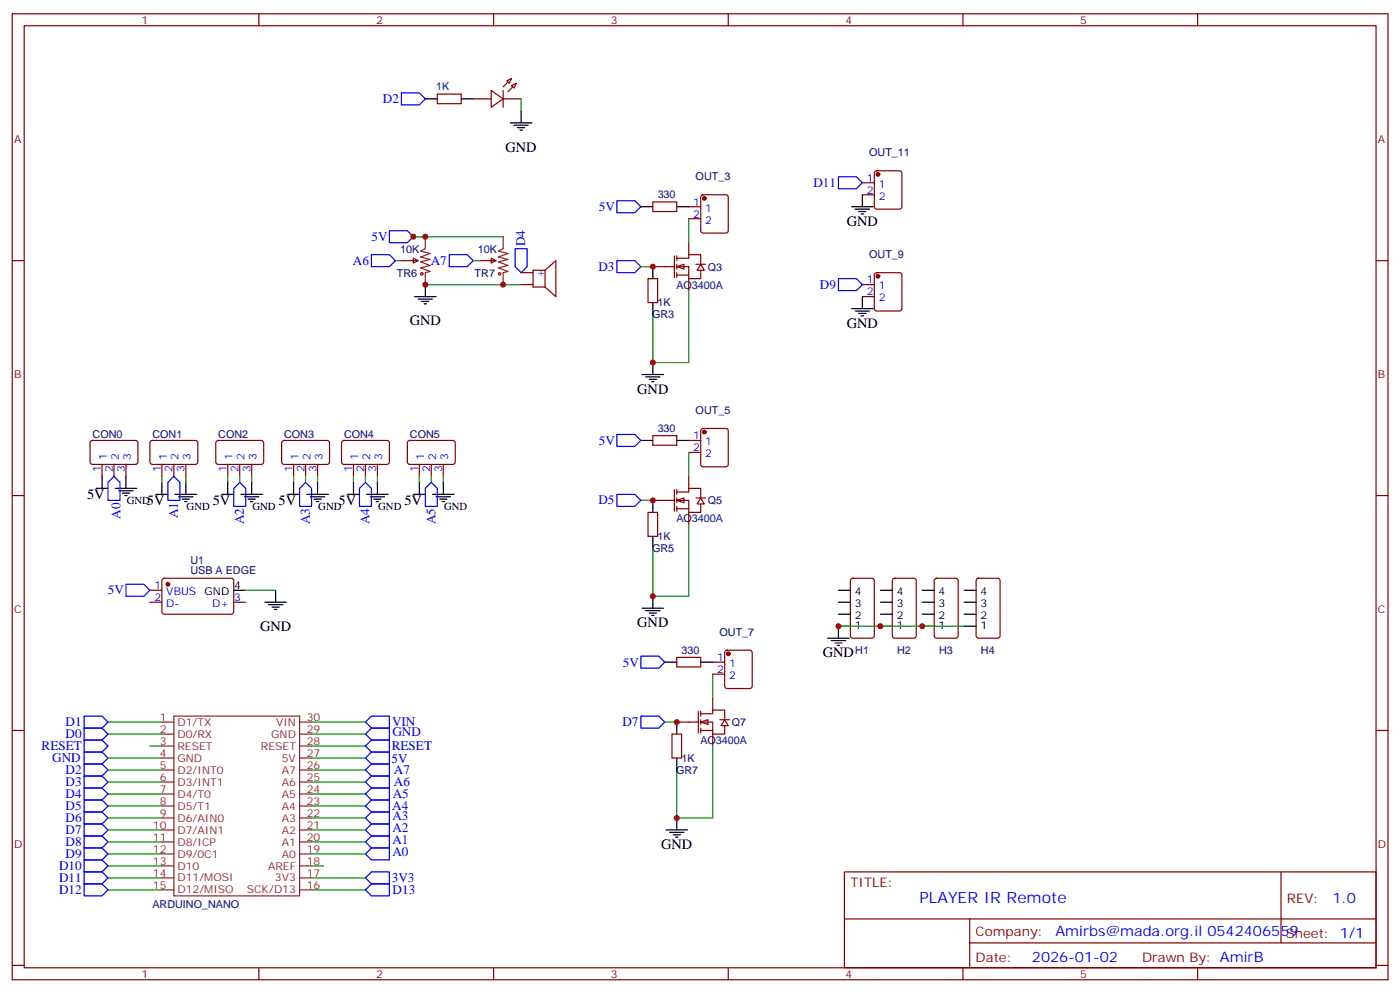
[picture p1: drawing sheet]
<svg xmlns="http://www.w3.org/2000/svg" width="412mm" height="292mm" viewBox="0 0 412 292" stroke-linecap="round" stroke-linejoin="round" font-family="sans-serif">
<g fill="none" stroke="#870000" stroke-width=".35">
<path d="M3.6 4.1h405.3v284.3h-405.3zM7.1 7.6h398.3v277.3h-398.3zM76.3 4.1v3.5M145.4 4.1v3.5M214.6 4.1v3.5M283.7 4.1v3.5M352.8 4.1v3.5M128.8 27.7h7.1v2.8h-7.1zM3.6 76.7h3.5M118.3 76.7h4.9M121.8 76l1.4 .7-1.4 .7zM141.2 76.7h4.9"/>
<path d="M144.7 76l1.4 .7-1.4 .7zM160.6 79.6h-3.5v4.9h3.5M160.6 79.6v4.9M160.6 79.6l3.2-2.9v10.6l-3.2-2.8M405.4 76.7h3.5M153.5 83.8h3.6M153.5 80.3h3.6M26.8 129.9l.4-.3 13 .1 .4 .7v5.9l-.7 .4-12.9-.1-.5-.6v-5.6zM30.1 136.7v3.5M33.6 136.7v3.5M37.1 136.7v3.5M44.4 129.9l.5-.3 12.9 .1 .5 .7-.1 5.9-.6 .4-13-.1-.4-.6v-5.6z"/>
<path d="M47.7 136.7v3.5M51.2 136.7v3.5M54.8 136.7v3.5M63.8 129.9l.5-.3 13 .1 .4 .7-.1 5.9-.6 .4-13-.1-.4-.6v-5.6zM67.1 136.7v3.5M70.6 136.7v3.5M74.2 136.7v3.5M83.2 129.9l.5-.3 13 .1 .4 .7-.1 5.9-.6 .4-13-.1-.4-.6v-5.6zM86.5 136.7v3.5M90 136.7v3.5M93.6 136.7v3.5M100.8 129.9l.5-.3 13 .1 .4 .7v5.9l-.7 .4-13-.1-.4-.6v-5.6z"/>
<path d="M104.1 136.7v3.5M107.7 136.7v3.5M111.2 136.7v3.5M120.2 129.9l.5-.3 13 .1 .4 .7v5.9l-.7 .4-13-.1-.4-.6v-5.6zM123.5 136.7v3.5M127.1 136.7v3.5M130.6 136.7v3.5M3.6 145.9h3.5M405.4 145.9h3.5M44.2 173.7h3.5M44.2 177.3h3.5M47.9 170.4l.5-.2 20 .1 .5 .6-.1 9.5-.6 .4-20.1-.1-.4-.6v-9.2z"/>
<path d="M68.9 177.3h3.5M3.6 215h3.5M405.4 215h3.5M248.8 256.6h156.6v28.3h-156.6zM377.4 256.7v20.8M248.8 270.5h156.5M285.7 277.5h119.6M285.7 270.5v14.1M3.6 284.2h3.5M76.3 284.9v3.5M145.4 284.9v3.5M214.6 284.9v3.5"/>
<path d="M283.7 284.9v3.5M352.8 284.9v3.5M405.4 284.2h3.5"/>
</g>
<circle cx="49.5" cy="172" r=".53" fill="#870000" stroke="#870000" stroke-width=".35"/>
<g fill="none" stroke="#000" stroke-width=".35">
<path d="M125.3 29.1h3.5M135.9 29.1h3.5M122.1 87.3h6.4M123.2 88h4.2M124.2 88.7h2.2M125 89.4h.7M125.3 83.8v3.5M28.3 143.8h3.5M30.1 140.2v3.6M33.9 143.8h6.4M35 144.5h4.2M36.1 145.2h2.1"/>
<path d="M36.8 145.9h.7M37.1 140.2v3.6M45.9 145.5h3.6M47.7 142v3.5M51.6 145.5h6.3M52.6 146.2h4.3M53.7 146.9h2.1M54.4 147.6h.7M54.8 142v3.5M65.3 145.5h3.6M67.1 142v3.5M71 145.5h6.3"/>
<path d="M72 146.2h4.3M73.1 146.9h2.1M73.8 147.6h.7M74.2 142v3.5M84.7 145.5h3.6M86.5 142v3.5M90.4 145.5h6.3M91.4 146.2h4.3M92.5 146.9h2.1M93.2 147.6h.7M93.6 142v3.5M102.4 145.5h3.5"/>
<path d="M104.1 142v3.5M108 145.5h6.4M109.1 146.2h4.2M110.1 146.9h2.2M110.8 147.6h.7M111.2 142v3.5M121.8 145.5h3.5M123.5 142v3.5M127.4 145.5h6.4M128.5 146.2h4.2M129.5 146.9h2.2M130.2 147.6h.8"/>
<path d="M130.6 142v3.5M68.9 173.7h3.5M78 177.3h6.4M79.1 178h4.2M80.2 178.7h2.1M80.9 179.4h.7M81.2 173.7v3.6"/>
</g>
<g fill="none" stroke="#008700" stroke-width=".35">
<path d="M116.5 76.7h1.8M121.8 69.7h26.4M125.3 83.8h28.2M47.7 140.2v1.8M54.8 140.2v1.8M67.1 140.2v1.8M70.6 140.2v1.8M74.2 140.2v1.8M86.5 140.2v1.8M90 140.2v1.8M93.6 140.2v1.8M104.1 140.2v1.8"/>
<path d="M107.7 140.2v1.8M111.2 140.2v1.8M123.5 140.2v1.8M127.1 140.2v1.8M130.6 140.2v1.8M72.4 173.7h8.8M31.8 216.1h15.9M31.8 212.5h15.9M44.2 219.6h3.5M91.8 216.1h15.9M91.8 212.5h15.9M91.8 219.6h15.9"/>
<path d="M31.8 237.2h15.9M31.8 233.7h15.9M31.8 230.2h15.9M31.8 226.7h15.9M31.8 223.1h15.9M91.8 233.7h15.9M91.8 237.2h15.9M91.8 230.2h15.9M91.8 226.7h15.9M91.8 223.1h15.9M31.8 258.4h15.9M31.8 254.9h15.9"/>
<path d="M31.8 251.4h15.9M31.8 247.8h15.9M31.8 244.3h15.9M31.8 240.8h15.9M91.8 258.4h15.9M91.8 254.9h3.5M91.8 251.4h15.9M91.8 247.8h15.9M91.8 244.3h15.9M91.8 240.8h15.9M31.8 261.9h15.9M91.8 261.9h15.9"/>
</g>
<g fill="none" stroke="#8c2424" stroke-width=".35">
<path d="M125.3 69.7v3.5l-1.4 .7 2.8 .7-2.8 1.1 2.8 .7-2.8 .7 2.8 1-2.8 .7 2.8 1.1-1.4 .4v3.5M148.2 69.7v3.5l-1.4 .7 2.8 .7-2.8 1.1 2.8 .7-2.8 .7 2.8 1-2.8 .7 2.8 1.1-1.4 .4v3.5M47.7 212.5h3.5M47.7 216.1h3.5M47.7 219.6h3.5M51.2 210.8h37.1v52.9h-37.1zM88.3 212.5h3.5M88.3 216.1h3.5M88.3 219.6h3.5M47.7 223.1h3.5M47.7 226.7h3.5M47.7 230.2h3.5"/>
<path d="M47.7 233.7h3.5M47.7 237.2h3.5M88.3 223.1h3.5M88.3 226.7h3.5M88.3 230.2h3.5M88.3 233.7h3.5M88.3 237.2h3.5M47.7 240.8h3.5M47.7 244.3h3.5M47.7 247.8h3.5M47.7 251.4h3.5M47.7 254.9h3.5"/>
<path d="M47.7 258.4h3.5M88.3 240.8h3.5M88.3 244.3h3.5M88.3 247.8h3.5M88.3 251.4h3.5M88.3 254.9h3.5M88.3 258.4h3.5M47.7 261.9h3.5M88.3 261.9h3.5"/>
</g>
<g fill="none" stroke="#00f" stroke-width=".35">
<path d="M109.4 75h5.3l1.8 1.7-1.8 1.8h-5.3zM114.7 67.9h5.3l1.8 1.8-1.8 1.7h-5.3zM132.4 75h5.3l1.7 1.7-1.7 1.8h-5.3zM151.8 73.2h3.5v5.3l-1.8 1.8-1.7-1.8zM37.1 172h5.3l1.8 1.7-1.8 1.8h-5.3zM24.8 217.8h5.3l1.7 1.8-1.7 1.8h-5.3zM24.8 214.3h5.3l1.7 1.8-1.7 1.7h-5.3zM24.8 210.8h5.3l1.7 1.7-1.7 1.8h-5.3zM107.7 216.1l1.7-1.8h5.3v3.5h-5.3zM107.7 219.6l1.7-1.8h5.3v3.6h-5.3zM107.7 212.5l1.7-1.7h5.3v3.5h-5.3zM24.8 239h5.3l1.7 1.8-1.7 1.7h-5.3z"/>
<path d="M24.8 224.9h5.3l1.7 1.8-1.7 1.7h-5.3zM24.8 228.4h5.3l1.7 1.8-1.7 1.8h-5.3zM24.8 221.4h5.3l1.7 1.7-1.7 1.8h-5.3zM24.8 232h5.3l1.7 1.7-1.7 1.8h-5.3zM24.8 235.5h5.3l1.7 1.7-1.7 1.8h-5.3zM107.7 230.2l1.7-1.8h5.3v3.6h-5.3zM107.7 237.2l1.7-1.7h5.3v3.5h-5.3zM107.7 233.7l1.7-1.7h5.3v3.5h-5.3zM107.7 223.1l1.7-1.7h5.3v3.5h-5.3zM107.7 226.7l1.7-1.8h5.3v3.5h-5.3zM24.8 246.1h5.3l1.7 1.7-1.7 1.8h-5.3zM24.8 242.5h5.3l1.7 1.8-1.7 1.8h-5.3z"/>
<path d="M24.8 249.6h5.3l1.7 1.8-1.7 1.7h-5.3zM24.8 253.1h5.3l1.7 1.8-1.7 1.7h-5.3zM24.8 256.6h5.3l1.7 1.8-1.7 1.8h-5.3zM107.7 251.4l1.7-1.8h5.3v3.5h-5.3zM107.7 247.8l1.7-1.7h5.3v3.5h-5.3zM107.7 244.3l1.7-1.8h5.3v3.6h-5.3zM107.7 240.8l1.7-1.8h5.3v3.5h-5.3zM107.7 258.4l1.7-1.8h5.3v3.6h-5.3zM24.8 260.2h5.3l1.7 1.7-1.7 1.8h-5.3zM107.7 261.9l1.7-1.7h5.3v3.5h-5.3z"/>
</g>
<g fill="none" stroke="#a10000" stroke-width=".35">
<circle cx="124.2" cy="80.6" r=".35"/>
<circle cx="147.2" cy="80.6" r=".35"/>
</g>
<g fill="#fff" stroke="#870000" stroke-width=".35">
<path d="M199.4 78.5l2.1-.7v1.4z"/>
<path d="M206.4 77.8l1.1 1.8h-2.1z"/>
</g>
<g fill="none" stroke="#870000" stroke-width=".35">
<path d="M139.4 29.1h5.3M144.7 26.6l3.5 2.5-3.5 2.5zM148.2 29.1h5.3M148.2 26.6v5M149.3 23.8l1.4-.7-.7 1.4zM150.7 25.2l1.4-.7-.7 1.4zM192.3 59.4h7.1v2.9h-7.1zM206.7 57.5l.5-.2h6.7l.5 .2 .2 .5v9.9l-.3 .5-.4 .2h-6.7l-.5-.2-.3-.5v-9.9zM192.3 78.5h6.4M198.7 75.3v6.4M199.4 76h3.5v-1h3.5v2.8M199.4 78.5h3.5v3.5h3.5v-2.4"/>
<path d="M199.4 75.3v1.4M199.4 77.8v1.4M202.9 71.4v3.6M202.9 60.9h3.5M202.9 64.4h3.5M205 77.8h2.9M190.9 82h2.8v7.1h-2.8zM199.4 81h3.5M199.4 80.3v1.4M202.9 82v3.5M192.3 128.2h7.1v2.9h-7.1zM202.9 129.6h3.5"/>
<path d="M202.9 133.2h3.5M206.7 126.3l.5-.2h6.7l.5 .2 .2 .5v9.9l-.3 .5-.4 .2h-6.7l-.5-.2-.3-.5v-9.9zM190.9 150.8h2.8v7.1h-2.8z"/>
</g>
<g fill="none" stroke="#000" stroke-width=".35">
<path d="M150.4 36.2h6.3M151.4 36.9h4.2M152.5 37.6h2.1M153.2 38.3h.7M153.5 32.6v3.6M188.8 60.9h3.5M192.3 78.5v3.5M199.4 60.9h3.5M192.3 89.1v3.5M189.2 110.2h6.3M190.2 110.9h4.3M191.3 111.7h2.1"/>
<path d="M192 112.4h.7M192.3 106.7v3.5M188.8 129.6h3.5M199.4 129.6h3.5M192.3 147.3v3.5M192.3 157.9v3.5M189.2 179h6.3M190.2 179.7h4.3M192.3 175.5v3.5M191.3 180.4h2.1M192 181.2h.7"/>
</g>
<path d="M188.8 78.5h3.5M202.9 64.4v7M202.9 85.5v21.2h-10.6v-14.1M202.9 133.2v7M188.8 147.3h3.5M202.9 154.3v21.2h-10.6v-14.1" fill="none" stroke="#008700" stroke-width=".35"/>
<g fill="#870000" stroke="#870000" stroke-width=".35">
<path d="M148.2 25.6l1.4-1.4z"/>
<path d="M149.6 27l1.5-1.4z"/>
<circle cx="207.5" cy="58.4" r=".53"/>
<circle cx="207.5" cy="127.2" r=".53"/>
</g>
<path d="M118.3 27.3h5.2l1.8 1.8-1.8 1.8h-5.2zM181.8 59.1h5.2l1.8 1.8-1.8 1.7h-5.2zM181.8 76.7h5.2l1.8 1.8-1.8 1.8h-5.2zM181.8 127.9h5.2l1.8 1.7-1.8 1.8h-5.2zM33.6 140.2l1.7 1.8v5.3h-3.5v-5.3zM51.2 140.2l1.8 1.8v5.3h-3.5v-5.3zM70.6 142l1.8 1.8v5.2h-3.5v-5.2zM88.3 143.8l1.7-1.8 1.8 1.8v5.2h-3.5zM107.7 142l1.7 1.8v5.2h-3.5v-5.2zM125.3 143.8l1.8-1.8 1.7 1.8v5.2h-3.5zM181.8 145.5h5.2l1.8 1.8-1.8 1.7h-5.2z" fill="none" stroke="#00f" stroke-width=".35"/>
<g fill="#fff" stroke="#870000" stroke-width=".35">
<path d="M199.4 147.3l2.1-.7v1.4z"/>
<path d="M206.4 146.6l1.1 1.7h-2.1z"/>
</g>
<path d="M192.3 147.3h6.4M198.7 144.1v6.4M199.4 144.8h3.5v-1h3.5v2.8M199.4 147.3h3.5v3.5h3.5v-2.5M199.4 149.8h3.5M199.4 144.1v1.4M199.4 146.6v1.4M199.4 149v1.5M202.9 140.2v3.6M202.9 150.8v3.5M205 146.6h2.9" fill="none" stroke="#870000" stroke-width=".35"/>
<path d="M153.5 29.1v3.5" fill="none" stroke="#008700" stroke-width=".35"/>
<g fill="#fff" stroke="#870000" stroke-width=".35">
<path d="M206.4 212.5l2.2-.7v1.5z"/>
<path d="M213.5 211.8l1.1 1.8h-2.2z"/>
</g>
<g fill="none" stroke="#870000" stroke-width=".35">
<path d="M254.1 53.8h3.5M254.1 57.3h3.5M257.8 50.5l.5-.2h6.7l.5 .2 .2 .5v9.9l-.2 .5-.5 .2h-6.7l-.5-.3-.2-.4v-9.9zM254.1 83.8h3.5M254.1 87.3h3.5M257.8 80.5l.5-.2h6.7l.5 .2 .2 .5v9.8l-.2 .5-.5 .2h-6.7l-.5-.2-.2-.5v-9.8zM250.8 170.4l.4-.2h5.7l.6 .4 .1 16.5-.5 .7-5.9 .1-.6-.5-.1-16.5zM263.1 170.4l.5-.2h5.6l.7 .4v16.5l-.4 .7-5.9 .1-.7-.5v-16.5zM275.5 170.4l.4-.2h5.7l.6 .4 .1 16.5-.5 .7-5.9 .1-.6-.5-.1-16.5zM287.8 170.4l.5-.2h5.6l.7 .4v16.5l-.4 .7-5.9 .1-.7-.5v-16.5zM199.4 193.5h7v2.8h-7zM210 194.9h3.5"/>
<path d="M210 198.4h3.5M213.7 191.6l.5-.2h6.7l.5 .2 .2 .5v9.9l-.2 .5-.5 .2h-6.7l-.5-.3-.2-.4v-9.9zM198 216.1h2.8v7h-2.8zM199.4 212.5h6.3M205.7 209.4v6.3M206.4 210.1h3.6v-1.1h3.5v2.8M206.4 212.5h3.6v3.6h3.5v-2.5M206.4 215h3.6M206.4 209.4v1.4M206.4 211.8v1.5M206.4 214.3v1.4M210 205.5v3.5"/>
<path d="M210 216.1v3.5M212.1 211.8h2.8"/>
</g>
<g fill="none" stroke="#000" stroke-width=".35">
<path d="M254.1 57.3v3.6M250.9 60.9h6.3M252 61.6h4.2M253 62.3h2.1M253.7 63h.7M250.9 90.8h6.3M252 91.5h4.2M253 92.3h2.1M253.7 93h.7M254.1 87.3v3.5M247 177.3h3.5M247 173.7h3.5"/>
<path d="M259.4 177.3h3.5M259.4 173.7h3.5M271.7 177.3h3.5M271.7 173.7h3.5M284.1 177.3h3.5M284.1 173.7h3.5M195.9 194.9h3.5M206.4 194.9h3.6M243.8 187.9h6.4M244.9 188.6h4.2M246 189.3h2.1M246.7 190h.7"/>
<path d="M247 180.8h3.5M250.5 184.3h-3.5v3.6M259.4 184.3h3.5M259.4 180.8h3.5M271.7 184.3h3.5M271.7 180.8h3.5M284.1 184.3h3.5M284.1 180.8h3.5M199.4 212.5v3.6M199.4 223.1v3.6M196.2 244.3h6.4M197.3 245h4.2"/>
<path d="M198.3 245.7h2.1M199 246.4h.7M199.4 240.8v3.5"/>
</g>
<path d="M139.4 76.7h1.8M210 198.4v7.1M247 184.3h37.1M195.9 212.5h3.5M210 219.6v21.2h-10.6v-14.1" fill="none" stroke="#008700" stroke-width=".35"/>
<g fill="#870000" stroke="#870000" stroke-width=".35">
<circle cx="214.6" cy="192.4" r=".53"/>
<circle cx="258.7" cy="81.3" r=".53"/>
<circle cx="258.7" cy="51.3" r=".53"/>
</g>
<path d="M247 52h5.3l1.8 1.8-1.8 1.8h-5.3zM247 82h5.3l1.8 1.8-1.8 1.7h-5.3zM188.8 193.1h5.3l1.8 1.8-1.8 1.8h-5.3zM188.8 210.8h5.3l1.8 1.7-1.8 1.8h-5.3z" fill="none" stroke="#00f" stroke-width=".35"/>
<g fill="#c00">
<circle cx="125.3" cy="83.8" r=".88"/>
<circle cx="121.8" cy="69.7" r=".88"/>
<circle cx="125.3" cy="69.7" r=".88"/>
<circle cx="148.2" cy="83.8" r=".88"/>
<circle cx="192.3" cy="78.5" r=".88"/>
<circle cx="192.3" cy="106.7" r=".88"/>
<circle cx="192.3" cy="175.5" r=".88"/>
<circle cx="192.3" cy="147.3" r=".88"/>
<circle cx="199.4" cy="212.5" r=".88"/>
<circle cx="199.4" cy="240.8" r=".88"/>
<circle cx="271.7" cy="184.3" r=".88"/>
<circle cx="247" cy="184.3" r=".88"/>
<circle cx="259.4" cy="184.3" r=".88"/>
</g>
<text font-size="4.6" fill="#00f" x="270.9" y="265.7">PLAYER IR Remote</text>
<g font-size="4.2">
<text x="148.9" y="44.6">GND</text>
<text x="249.5" y="66.5">GND</text>
<text x="120.7" y="95.8">GND</text>
<text x="249.5" y="96.5">GND</text>
<text x="187.7" y="115.9">GND</text>
<text x="25.6" y="146.9">5V</text>
<text x="43.3" y="148.7">5V</text>
<text x="62.7" y="148.7">5V</text>
<text x="82.1" y="148.7">5V</text>
<text x="99.7" y="148.7">5V</text>
<text x="119.1" y="148.7">5V</text>
<text x="76.6" y="185.7">GND</text>
<text x="187.7" y="184.7">GND</text>
<text x="242.4" y="193.5">GND</text>
<text x="194.8" y="249.9">GND</text>
</g>
<g font-size="4.2" fill="#00f">
<text x="392.6" y="265.9">1.0</text>
<text x="311" y="275.5">Amirbs@mada.org.il 0542406559</text>
<text x="304" y="283.3">2026-01-02</text>
</g>
<g font-size="3.9" fill="#00f">
<text x="112.8" y="30.3">D2</text>
<text x="239.6" y="55">D11</text>
<text x="176.5" y="62.1">5V</text>
<text x="109.4" y="71">5V</text>
<text x="104" y="78">A6</text>
<text x="126.9" y="78">A7</text>
<text x="154.7" y="72.5" transform="rotate(-90 154.7 72.5)">D4</text>
<text x="176.3" y="79.7">D3</text>
<text x="241.6" y="85.1">D9</text>
<text x="176.5" y="130.9">5V</text>
<text x="176.3" y="148.4">D5</text>
<text x="35.5" y="152.7" transform="rotate(-90 35.5 152.7)">A0</text>
<text x="52.4" y="152.6" transform="rotate(-90 52.4 152.6)">A1</text>
<text x="71.8" y="154.4" transform="rotate(-90 71.8 154.4)">A2</text>
<text x="91.2" y="154.4" transform="rotate(-90 91.2 154.4)">A3</text>
<text x="108.9" y="154.4" transform="rotate(-90 108.9 154.4)">A4</text>
<text x="128.3" y="154.4" transform="rotate(-90 128.3 154.4)">A5</text>
<text x="31.8" y="174.9">5V</text>
<text x="183.5" y="196.2">5V</text>
<text x="19.3" y="213.8">D1</text>
<text x="115.5" y="213.7">VIN</text>
<text x="183.4" y="213.8">D7</text>
<text x="12.3" y="220.8">RESET</text>
<text x="19.3" y="217.3">D0</text>
<text x="115.4" y="220.8">RESET</text>
<text x="115.6" y="216.7">GND</text>
<text x="15.4" y="224.4">GND</text>
<text x="19.3" y="227.9">D2</text>
<text x="115.4" y="224.4">5V</text>
<text x="116" y="227.9">A7</text>
<text x="19.3" y="231.4">D3</text>
<text x="116" y="231.4">A6</text>
<text x="19.3" y="235">D4</text>
<text x="19.3" y="238.5">D5</text>
<text x="115.5" y="238.6">A4</text>
<text x="115.7" y="235">A5</text>
<text x="19.3" y="245.6">D7</text>
<text x="19.3" y="242">D6</text>
<text x="115.6" y="244.9">A2</text>
<text x="115.6" y="241.4">A3</text>
<text x="19.3" y="249.1">D8</text>
<text x="115.6" y="251.9">A0</text>
<text x="115.6" y="248.4">A1</text>
<text x="17.4" y="256.2">D10</text>
<text x="19.3" y="252.6">D9</text>
<text x="17.4" y="259.7">D11</text>
<text x="17.4" y="263.2">D12</text>
<text x="115.4" y="259.7">3V3</text>
<text x="115.7" y="263.3">D13</text>
</g>
<g font-size="3.9" fill="#800">
<text x="250.5" y="261.2">TITLE:</text>
<text x="379.2" y="265.9">REV:</text>
<text x="287.5" y="275.4">Company:</text>
<text x="378.8" y="276">Sheet: 1/1</text>
<text x="287.5" y="283.1">Date:</text>
<text x="336.5" y="283.2">Drawn By: AmirB</text>
</g>
<g font-size="3.2" fill="#800">
<text x="41.7" y="7.1">1</text>
<text x="110.8" y="7.1">2</text>
<text x="180" y="7.1">3</text>
<text x="249.1" y="7.1">4</text>
<text x="318.3" y="7.1">5</text>
<text x="4.1" y="42.2">A</text>
<text x="405.9" y="42.2">A</text>
<text x="4.1" y="111.3">B</text>
<text x="405.9" y="111.3">B</text>
<text x="4.1" y="180.4">C</text>
<text x="405.9" y="180.4">C</text>
<text x="4.1" y="249.6">D</text>
<text x="405.9" y="249.6">D</text>
<text x="41.7" y="287.9">1</text>
<text x="110.8" y="287.9">2</text>
<text x="180" y="287.9">3</text>
<text x="249.1" y="287.9">4</text>
<text x="318.3" y="287.9">5</text>
</g>
<g font-size="3.2" fill="#000080">
<text x="128.5" y="26.6">1K</text>
<text x="256.1" y="46">OUT_11</text>
<text x="204.9" y="53.1">OUT_3</text>
<text x="193.8" y="58.4">330</text>
<text x="117.9" y="74.3">10K</text>
<text x="140.8" y="74.3">10K</text>
<text x="256.1" y="76">OUT_9</text>
<text x="116.9" y="81.4">TR6</text>
<text x="139.8" y="81.4">TR7</text>
<text x="208.6" y="79.6">Q3</text>
<text x="199.3" y="84.9">AO3400A</text>
<text x="192.1" y="93.7">GR3</text>
<text x="193.7" y="90.2">1K</text>
<text x="204.9" y="121.8">OUT_5</text>
<text x="27.3" y="129">CON0</text>
<text x="44.9" y="129">CON1</text>
<text x="64.3" y="129">CON2</text>
<text x="83.7" y="129">CON3</text>
<text x="101.4" y="129">CON4</text>
<text x="120.8" y="129">CON5</text>
<text x="193.8" y="127.2">330</text>
<text x="208.6" y="148.4">Q5</text>
<text x="199.3" y="153.7">AO3400A</text>
<text x="193.7" y="159">1K</text>
<text x="56.1" y="165.9">U1</text>
<text x="192.1" y="162.5">GR5</text>
<text x="56.1" y="169.1">USB A EDGE</text>
<text x="212" y="187.1">OUT_7</text>
<text x="200.8" y="192.4">330</text>
<text x="252" y="192.5">H1</text>
<text x="264.3" y="192.5">H2</text>
<text x="276.7" y="192.5">H3</text>
<text x="289" y="192.5">H4</text>
<text x="215.6" y="213.7">Q7</text>
<text x="206.3" y="219">AO3400A</text>
<text x="199.2" y="227.8">GR7</text>
<text x="200.7" y="224.3">1K</text>
<text x="44.9" y="267.3">ARDUINO_NANO</text>
</g>
<g font-size="3.2" fill="#00f">
<text x="255.4" y="53.4">1</text>
<text x="255.4" y="57">2</text>
<text x="258.9" y="55.2">1</text>
<text x="258.9" y="58.7">2</text>
<text x="204.3" y="60.5">1</text>
<text x="204.3" y="64">2</text>
<text x="207.8" y="62.3">1</text>
<text x="207.8" y="65.8">2</text>
<text x="158.1" y="81.3">+</text>
<text x="255.4" y="83.4">1</text>
<text x="255.4" y="87">2</text>
<text x="258.9" y="85.2">1</text>
<text x="258.9" y="88.7">2</text>
<text x="204.3" y="129.3">1</text>
<text x="207.8" y="131.1">1</text>
<text x="31.5" y="135.4" transform="rotate(-90 31.5 135.4)">1</text>
<text x="35" y="135.4" transform="rotate(-90 35 135.4)">2</text>
<text x="38.5" y="135.4" transform="rotate(-90 38.5 135.4)">3</text>
<text x="49.1" y="135.4" transform="rotate(-90 49.1 135.4)">1</text>
<text x="52.6" y="135.4" transform="rotate(-90 52.6 135.4)">2</text>
<text x="56.2" y="135.4" transform="rotate(-90 56.2 135.4)">3</text>
<text x="68.5" y="135.4" transform="rotate(-90 68.5 135.4)">1</text>
<text x="72" y="135.4" transform="rotate(-90 72 135.4)">2</text>
<text x="75.6" y="135.4" transform="rotate(-90 75.6 135.4)">3</text>
<text x="87.9" y="135.4" transform="rotate(-90 87.9 135.4)">1</text>
<text x="91.4" y="135.4" transform="rotate(-90 91.4 135.4)">2</text>
<text x="95" y="135.4" transform="rotate(-90 95 135.4)">3</text>
<text x="105.6" y="135.4" transform="rotate(-90 105.6 135.4)">1</text>
<text x="109.1" y="135.4" transform="rotate(-90 109.1 135.4)">2</text>
<text x="112.6" y="135.4" transform="rotate(-90 112.6 135.4)">3</text>
<text x="125" y="135.4" transform="rotate(-90 125 135.4)">1</text>
<text x="128.5" y="135.4" transform="rotate(-90 128.5 135.4)">2</text>
<text x="132" y="135.4" transform="rotate(-90 132 135.4)">3</text>
<text x="204.3" y="132.8">2</text>
<text x="207.8" y="134.6">2</text>
<text x="29.7" y="138.9" transform="rotate(-90 29.7 138.9)">1</text>
<text x="33.2" y="138.9" transform="rotate(-90 33.2 138.9)">2</text>
<text x="36.8" y="138.9" transform="rotate(-90 36.8 138.9)">3</text>
<text x="47.3" y="138.9" transform="rotate(-90 47.3 138.9)">1</text>
<text x="50.9" y="138.9" transform="rotate(-90 50.9 138.9)">2</text>
<text x="54.4" y="138.9" transform="rotate(-90 54.4 138.9)">3</text>
<text x="66.7" y="138.9" transform="rotate(-90 66.7 138.9)">1</text>
<text x="70.3" y="138.9" transform="rotate(-90 70.3 138.9)">2</text>
<text x="73.8" y="138.9" transform="rotate(-90 73.8 138.9)">3</text>
<text x="86.1" y="138.9" transform="rotate(-90 86.1 138.9)">1</text>
<text x="89.7" y="138.9" transform="rotate(-90 89.7 138.9)">2</text>
<text x="93.2" y="138.9" transform="rotate(-90 93.2 138.9)">3</text>
<text x="103.8" y="138.9" transform="rotate(-90 103.8 138.9)">1</text>
<text x="107.3" y="138.9" transform="rotate(-90 107.3 138.9)">2</text>
<text x="110.8" y="138.9" transform="rotate(-90 110.8 138.9)">3</text>
<text x="123.2" y="138.9" transform="rotate(-90 123.2 138.9)">1</text>
<text x="126.7" y="138.9" transform="rotate(-90 126.7 138.9)">2</text>
<text x="130.2" y="138.9" transform="rotate(-90 130.2 138.9)">3</text>
<text x="45.5" y="173.4">1</text>
<text x="45.5" y="176.9">2</text>
<text x="49" y="175.2">VBUS</text>
<text x="49" y="178.7">D-</text>
<text x="62.5" y="178.7">D+</text>
<text x="69" y="176.9">3</text>
<text x="211.3" y="194.6">1</text>
<text x="214.8" y="196.3">1</text>
<text x="211.3" y="198.1">2</text>
<text x="214.8" y="199.8">2</text>
</g>
<g font-size="3.2">
<text x="37.3" y="148.3">GND</text>
<text x="55" y="150.1">GND</text>
<text x="74.4" y="150.1">GND</text>
<text x="93.8" y="150.1">GND</text>
<text x="111.4" y="150.1">GND</text>
<text x="130.8" y="150.1">GND</text>
<text x="69" y="173.4">4</text>
<text x="60.3" y="175.2">GND</text>
<text x="251.8" y="178.7">3</text>
<text x="251.8" y="175.2">4</text>
<text x="264.2" y="178.7">3</text>
<text x="264.2" y="175.2">4</text>
<text x="276.5" y="178.7">3</text>
<text x="276.5" y="175.2">4</text>
<text x="288.9" y="178.7">3</text>
<text x="288.9" y="175.2">4</text>
<text x="251.8" y="185">1</text>
<text x="251.8" y="182.2">2</text>
<text x="264.2" y="185">1</text>
<text x="264.2" y="182.2">2</text>
<text x="276.5" y="185">1</text>
<text x="276.5" y="182.2">2</text>
<text x="288.9" y="185">1</text>
<text x="288.9" y="182.2">2</text>
</g>
<g font-size="3.2" fill="#8d2323">
<text x="47.1" y="212.2">1</text>
<text x="47.1" y="215.7">2</text>
<text x="52.3" y="213.6">D1/TX</text>
<text x="81.3" y="213.6">VIN</text>
<text x="90.4" y="212.2">30</text>
<text x="90.4" y="215.7">29</text>
<text x="47.1" y="219.3">3</text>
<text x="52.3" y="217.1">D0/RX</text>
<text x="52.3" y="220.7">RESET</text>
<text x="76.9" y="220.7">RESET</text>
<text x="79.9" y="217.1">GND</text>
<text x="90.4" y="219.3">28</text>
<text x="47.1" y="222.8">4</text>
<text x="47.1" y="226.3">5</text>
<text x="52.3" y="224.2">GND</text>
<text x="52.3" y="227.7">D2/INT0</text>
<text x="83" y="227.7">A7</text>
<text x="83" y="224.2">5V</text>
<text x="90.4" y="226.3">26</text>
<text x="90.4" y="222.8">27</text>
<text x="47.1" y="229.8">6</text>
<text x="47.1" y="233.4">7</text>
<text x="52.3" y="231.2">D3/INT1</text>
<text x="83" y="231.2">A6</text>
<text x="90.4" y="233.4">24</text>
<text x="90.4" y="229.8">25</text>
<text x="47.1" y="236.9">8</text>
<text x="52.3" y="234.8">D4/T0</text>
<text x="52.3" y="238.3">D5/T1</text>
<text x="83" y="238.3">A4</text>
<text x="83" y="234.8">A5</text>
<text x="90.4" y="236.9">23</text>
<text x="45.1" y="243.9">10</text>
<text x="47.1" y="240.4">9</text>
<text x="52.3" y="241.8">D6/AIN0</text>
<text x="52.3" y="245.4">D7/AIN1</text>
<text x="83" y="245.4">A2</text>
<text x="83" y="241.8">A3</text>
<text x="90.4" y="243.9">21</text>
<text x="90.4" y="240.4">22</text>
<text x="45.1" y="247.5">11</text>
<text x="45.1" y="251">12</text>
<text x="52.3" y="248.9">D8/ICP</text>
<text x="83" y="248.9">A1</text>
<text x="90.4" y="247.5">20</text>
<text x="90.4" y="251">19</text>
<text x="45.1" y="254.5">13</text>
<text x="52.3" y="252.4">D9/0C1</text>
<text x="52.3" y="255.9">D10</text>
<text x="79" y="255.9">AREF</text>
<text x="83" y="252.4">A0</text>
<text x="90.4" y="254.5">18</text>
<text x="45.1" y="258.1">14</text>
<text x="45.1" y="261.6">15</text>
<text x="52.3" y="259.5">D11/MOSI</text>
<text x="52.3" y="263">D12/MISO</text>
<text x="72.7" y="263">SCK/D13</text>
<text x="81" y="259.5">3V3</text>
<text x="90.4" y="261.6">16</text>
<text x="90.4" y="258.1">17</text>
</g>
</svg>
